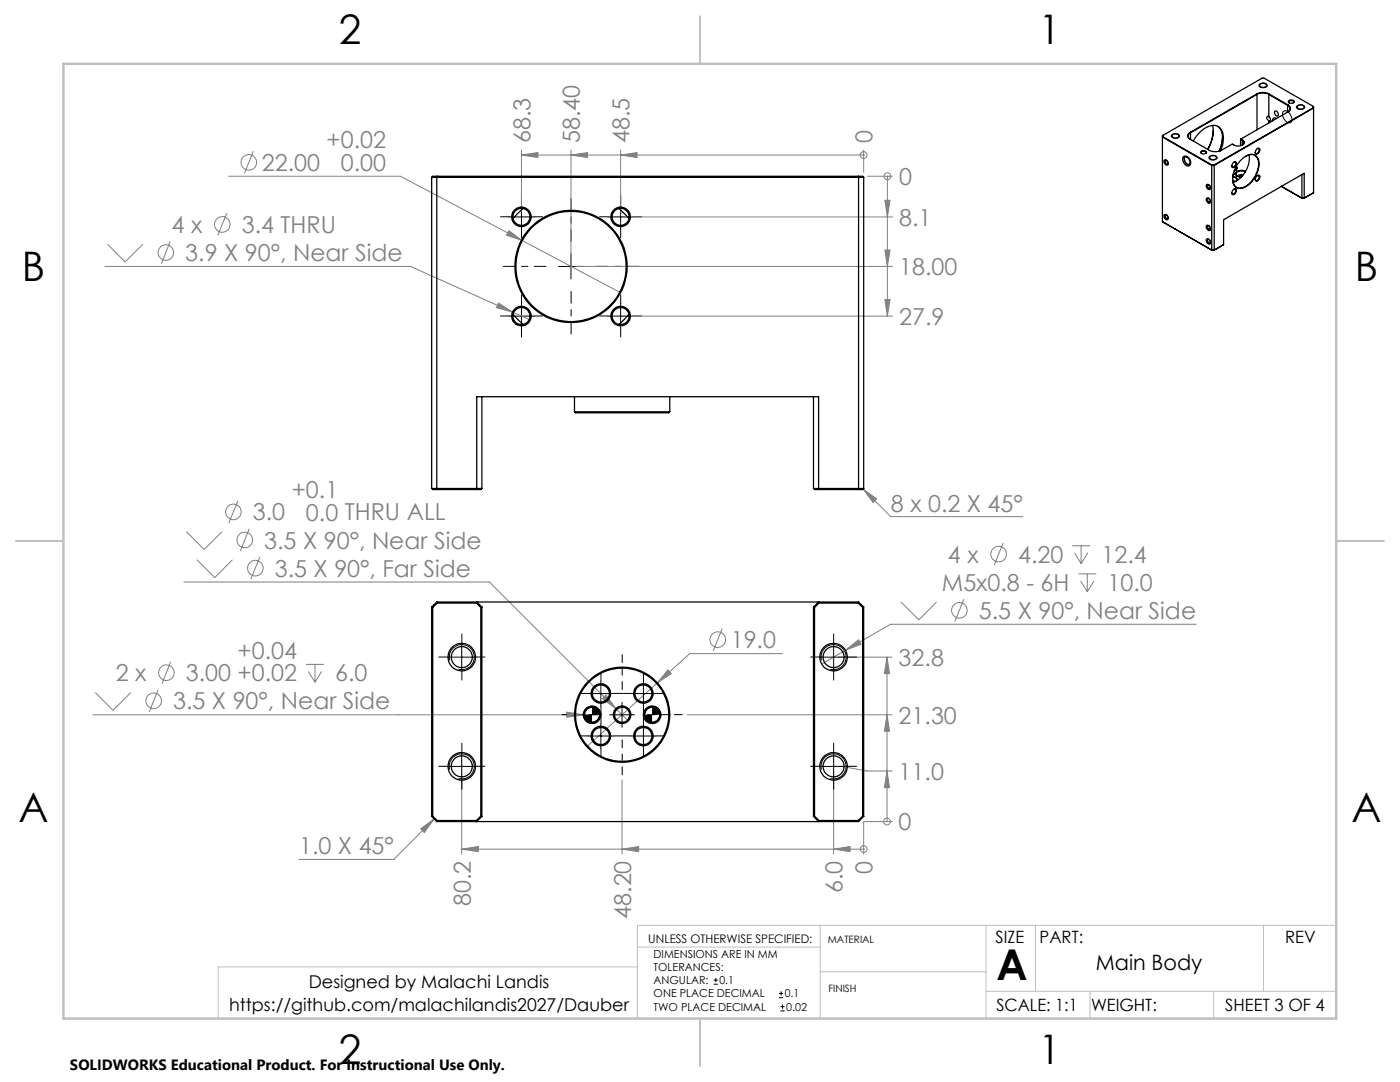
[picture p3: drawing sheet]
<svg xmlns="http://www.w3.org/2000/svg" width="279mm" height="216mm" viewBox="0 0 279 216" stroke-linecap="round" stroke-linejoin="round" font-family="sans-serif">
<g fill="none" stroke="#808080" stroke-width=".2">
<path d="M45.6 35.2h34.3l24.3 12.8M50.6 30.2l-1.8 4.4M104.1 30.9l3.3-.5v1zM104.1 30.9h68.3M104.1 29.9v12.4M113.9 30.9l3.4-.5v1zM113.9 29.9v22.3M123.9 29.9v12.4M123.9 30.9l3.2-.5v1zM172.4 30.9h.1M172.4 29.9v4.5M173.1 35.2h5"/>
<path d="M176.6 40h1l-.5 3.3zM177.1 35.2v27.9M177.1 35.2h.1M21 53.2h60.9l23.9 10.7M21.4 48.7l3.6 3.6 3.5-3.6M34 48.2l-1.8 4.4M45.3 42.5l-1.8 4.5M101.6 46l2.6 2-3.1-1.1zM104.2 48l19.5 10.3M115 53.2h63.1M124.8 43.3h53.3M176.6 49.9h1l-.5 3.3z"/>
<path d="M176.6 59.8h1l-.5 3.3zM99.5 60.5l2.8 1.8-3.2-.9zM124.8 63.1h53.3M47.5 99.9l-1.8 4.5M172.3 97.6l2.6 2-.7 .7zM172.3 97.6l5.5 5.5h26.3M36.7 116.1h61l25.2 25.3M37.2 106.1l3.5 3.5 3.6-3.5M39.3 111.7l3.6 3.6 3.5-3.6M49.7 105.5l-1.7 4.5M51.9 111.1l-1.8 4.5M192.4 119.6l-1.8 4.4"/>
<path d="M200.2 108.3l-1.8 4.5M214 108.9h3.6M214.5 110.3l1.3 2.2M215.2 114.5h3.6M215.7 115.9l1.3 2.2M215.8 108.9v3.6M217 114.5v3.6M217.1 110.3l-1.3 2.2M218.3 115.9l-1.3 2.2M19 138.2l3.5 3.5 3.6-3.5M31.6 137.6l-1.8 4.5M34.1 132l-1.8 4.5"/>
<path d="M61.1 132.6h3.5M61.5 134l1.4 2.1M62.9 132.6v3.5M64.2 134l-1.3 2.1M120.9 138.7l2 2.7-2.7-2zM133.3 133.7l.7 .7-2.8 1.8zM144.1 125.4l-1.8 4.5M156.1 130.4h-18.4l-20.6 18.6M167.4 131.1h10.6M168.7 129.8l2.6-2.1 .5 .9zM168.7 129.8l-4.7 2.7M177 131.1v32.8"/>
<path d="M177 131.1l.5 3.3h-1zM179.8 120.1l3.6 3.6 3.5-3.6M238.7 124.6h-61l-9 5.2M18.5 142.6h101.4M92.1 153.9v16.5M113.1 142.1l3.3 .5-3.3 .5zM122.9 141.4l2.5 2.5M124.1 155.6v14.8M137.2 142.6h40.8M166.4 153.9v16.5M167.4 152.9h.6l5 .9h5M177 153.8l.5 3.4h-1z"/>
<path d="M177 142.6l.5 3.3h-1zM84 165.4l2.6-2-1.9 2.7zM86.6 163.4l-8 8.1h-18.9M92.1 169.4l3.4-.5v1zM92.1 169.4h80.3M124.1 169.4l3.4-.5v1zM166.4 169.4l3.3-.5v1zM172.4 169.4h.1M177 163.9h.1M178 163.9h-5.6v6.5"/>
<circle cx="49.7" cy="32.4" r="1.56"/>
<circle cx="172.4" cy="30.9" r=".69"/>
<circle cx="177.1" cy="35.2" r=".69"/>
<circle cx="33.1" cy="50.4" r="1.56"/>
<circle cx="44.4" cy="44.8" r="1.56"/>
<circle cx="46.6" cy="102.1" r="1.56"/>
<circle cx="48.8" cy="107.7" r="1.56"/>
<circle cx="51" cy="113.4" r="1.56"/>
<circle cx="199.3" cy="110.6" r="1.55"/>
<circle cx="30.7" cy="139.8" r="1.55"/>
<circle cx="33.2" cy="134.2" r="1.55"/>
<circle cx="143.3" cy="127.6" r="1.56"/>
<circle cx="191.5" cy="121.8" r="1.55"/>
<circle cx="172.4" cy="169.4" r=".68"/>
<circle cx="177" cy="163.9" r=".68"/>
</g>
<g fill="none" stroke="#000" stroke-width=".2">
<path d="M251.3 16.8a.96 .96 0 0 1 1.6 .3 .97 .97 0 0 1-1.7-.1zM232.6 32a.51 .51 0 0 1 .5 .2 .51 .51 0 0 1-.1 .6l-.5-.4zM233.9 26.9a.94 .94 0 0 1 1.5 .3 .94 .94 0 0 1-1.6-.1zM236.4 31.3a1.1 1.1 0 0 1 1.3 1.3l-.1 .1a.61 .61 0 0 1-.6 .2 .61 .61 0 0 1-.5-.5l-.2-.6zM241 36.8a.51 .51 0 0 1 .5 .3 .51 .51 0 0 1-.1 .6l-.5-.4zM241 39.5a.53 .53 0 0 1 .5 .3 .53 .53 0 0 1-.1 .6l-.5-.4zM241.3 31.3a.98 .98 0 0 1 1.6 .2 .96 .96 0 0 1-1.6-.1zM256 22.3h.1a1.12 1.12 0 0 1 1.6 .9v.1a.74 .74 0 0 1-.1 1.2 .74 .74 0 0 1-1.1-.4l-.5-.9zM258.8 21.2a1.04 1.04 0 0 1 1.6 .2 1.01 1.01 0 0 1-1.7 0zM101.6 43.3h5M104.1 40.8v5M111.4 53.2h5.1"/>
<path d="M113.9 50.7v5M121.4 43.3h5M123.9 40.8v5M232.6 42.9a.49 .49 0 0 1 .5 .2 .49 .49 0 0 1-.1 .6l-.4-.3zM241 47.7a.47 .47 0 0 1 .6 .3 .47 .47 0 0 1-.3 .6l-.4-.4zM241 45a.47 .47 0 0 1 .6 .3 .47 .47 0 0 1-.3 .6l-.4-.5zM101.6 63.1h5M104.1 60.6v5M121.4 63.1h5M123.9 60.6v5M89.6 131.1h5.1M89.7 131.8a2.49 2.49 0 0 1 2.2-3.2 2.49 2.49 0 0 1 2.7 2.7 2.49 2.49 0 0 1-3.1 2.2"/>
<path d="M92.1 128.6v5M117.4 138.4h5M119.9 135.9v5M125.9 138.4h5M128.4 135.9v5M163.9 131.1h4.9M163.9 131.8a2.5 2.5 0 0 1 2.2-3.2 2.5 2.5 0 0 1 2.7 2.7 2.5 2.5 0 0 1-3.1 2.2M166.4 128.6v5M89.6 152.9h5.1M89.7 153.6a2.49 2.49 0 0 1 2.2-3.2 2.49 2.49 0 0 1 2.7 2.7 2.49 2.49 0 0 1-3.1 2.2M92.1 150.4v5M117.4 146.9h5"/>
<path d="M118.1 141.1a1.5 1.5 0 0 0-1.4 1.5M119.7 142.6a1.5 1.5 0 0 1-1.6 1.5M119.9 144.4v5M121.7 142.6h4.9M124.1 140.1v5M125.9 146.9h5M128.4 144.4v5M130.1 141.1a1.5 1.5 0 0 0-1.4 1.5M131.7 142.6a1.5 1.5 0 0 1-1.6 1.5M163.9 152.9h4.9M163.9 153.6a2.5 2.5 0 0 1 2.2-3.2 2.5 2.5 0 0 1 2.7 2.7 2.5 2.5 0 0 1-3.1 2.2M166.4 150.4v5"/>
<path d="M142.4 196.4h.9M142.4 195.6h.9M142.8 195.2v.8M155.5 199.1h.8M155.5 198.2h.8M155.9 197.8v.8M155.8 201.7h.8M155.8 200.9h.8M156.2 200.4v.9"/>
</g>
<path d="M109 53.2h-8.5M114 48.2v-8.5M114 58.2v8.5M119 53.2h8.5" fill="none" stroke="#000" stroke-width=".2" stroke-dasharray="15.2 1.3 1.3 1.3" stroke-dashoffset="12.9"/>
<g fill="none" stroke="#000" stroke-width=".2" stroke-dasharray="15.2 1.3 1.3 1.3">
<path d="M101.6 43.3h-1.7M104.1 40.8v-1.7M104.1 45.8v1.7M106.6 43.3h1.7M121.4 43.3h-1.7M123.9 40.8v-1.7M123.9 45.8v1.7M126.4 43.3h1.7M101.6 63.1h-1.7M104.1 60.6v-1.7M104.1 65.6v1.7M106.6 63.1h1.7"/>
<path d="M121.4 63.1h-1.7M123.9 60.6v-1.7M123.9 65.6v1.7M126.4 63.1h1.7M89.7 131.1h-2.1M92.2 128.6v-2.1M92.2 133.6v2.1M94.7 131.1h2.1M117.4 138.4h-1.7M119.9 135.9v-1.7M122.4 138.4h1.7M125.9 138.4h-1.7"/>
<path d="M128.4 135.9v-1.7M130.9 138.4h1.7M163.9 131.1h-2.1M166.4 128.6v-2.1M166.4 133.6v2.1M168.9 131.1h2.1M89.7 152.9h-2.1M92.2 150.4v-2.1M92.2 155.4v2.1M94.7 152.9h2.1M117.4 146.8h-1.7M119.9 144.3v-1.7"/>
<path d="M119.9 149.3v1.7M119.9 140.9v1.7M122.4 146.8h1.7M125.9 146.8h-1.7M128.4 140.9v1.7M128.4 144.3v-1.7M128.4 149.3v1.7M130.9 146.8h1.7M163.9 152.9h-2.1M166.4 150.4v-2.1M166.4 155.4v2.1M168.9 152.9h2.1"/>
</g>
<path d="M127.2 189h36.5M127.2 192.9h-83.7v10.3M163.7 184.6v18.6M163.7 193.9h33.1M196.8 184.6v18.6M196.8 197.8h69.9M206.7 184.6v13.2M217.5 197.8v5.4M242.2 197.8v5.4M252.2 184.6v13.2M266.7 184.6h-139.5v18.6" fill="none" stroke="#c0c0c0" stroke-width=".2"/>
<path d="M139.7 3.2v9.5M3.1 107.9h9.6M266.7 107.9h9.5M139.7 203.2v9.6" fill="none" stroke="#c0c0c0" stroke-width=".25"/>
<path d="M12.7 12.7h254v190.5h-254z" fill="none" stroke="#c0c0c0" stroke-width=".5"/>
<path d="M124.2 137.6v-7M119.2 142.6h-7M124.2 147.6v7M129.2 142.6h7" fill="none" stroke="#000" stroke-width=".2" stroke-dasharray="15.2 1.3 1.3 1.3" stroke-dashoffset="13.6"/>
<g fill="#808080">
<path d="M176.6 40h1l-.5 3.3zM176.6 49.9h1l-.5 3.3zM176.6 59.8h1l-.5 3.3zM177 153.8l.5 3.4h-1zM177 142.6l.5 3.3h-1zM177 131.1l.5 3.3h-1z"/>
<path d="M123.9 30.9l3.2-.5v1zM113.9 30.9l3.4-.5v1zM104.1 30.9l3.3-.5v1zM166.4 169.4l3.3-.5v1zM124.1 169.4l3.4-.5v1zM92.1 169.4l3.4-.5v1z"/>
<path d="M99.5 60.5l-.4 .9 3.2 .9zM101.6 46l-.5 .9 3.1 1.1zM172.3 97.6l2.6 2-.7 .7zM113.1 142.1v1l3.3-.5zM168.7 129.8l3.1-1.2-.5-.9zM120.9 138.7l-.7 .7 2.7 2zM133.3 133.7l-2.1 2.5 2.8-1.8zM84 165.4l2.6-2-1.9 2.7z"/>
</g>
<path d="M116.7 142.6a1.44 1.44 0 0 0 1.4 1.5v-1.5zM118.1 141.1v1.5h1.6a1.56 1.56 0 0 0-1.6-1.5zM128.7 142.6a1.5 1.5 0 0 0 1.4 1.5v-1.5zM130.1 141.1v1.5h1.6a1.56 1.56 0 0 0-1.6-1.5z" fill="#000"/>
<g fill="none" stroke="#000" stroke-width=".25">
<path d="M250.8 18.8a2.56 2.56 0 0 1 2.5 0M250.8 18.8l-13.2 7.6M250.8 18.8h.1M250.9 18.8l.9-.2 1.1 .1 .3 .1M250.9 18.8l-13.3 7.7M250.9 18.8v7.1M251.4 16.9a.72 .72 0 0 1 .8-.3 .72 .72 0 0 1 .5 .6 .72 .72 0 0 1-.7 .3 .72 .72 0 0 1-.6-.6zM253.2 18.8l3.8 2.2M253.2 18.8v4.5M253.3 18.8l3.7 2.1M253.3 18.8h-.1M86.1 35.4h86.3"/>
<path d="M86.1 35.4v62.1M86.1 35.4l.3-.2h85.8l.2 .2M87.2 35.2v62.5M171.3 35.2v62.5M172.4 35.4v62.1M232.1 27.3l9.8 5.6M232.1 27v.3M232.1 27.3l9.7 5.7M232.1 27l-.1 17.2M232.3 32a.59 .59 0 0 1 .7 .3 .59 .59 0 0 1-.1 .7l-.3-.1-.3-.4zM232.8 32a.35 .35 0 0 0-.2 .5 .35 .35 0 0 0 .5 .1M233.9 27l.7-.3a.43 .43 0 0 1 .5 .1 .43 .43 0 0 1 .1 .5l-.5 .2a.57 .57 0 0 1-.8-.5z"/>
<path d="M236.1 31.3a.94 .94 0 0 1 1.4 .8 .61 .61 0 0 1-.2 1 .61 .61 0 0 1-.9-.4l-.2-.2a1.06 1.06 0 0 1-.1-1.2zM236.9 31.3a.42 .42 0 0 0-.5 .2 .42 .42 0 0 0 0 .5l.2 .4a.45 .45 0 0 0 .5 .4 .45 .45 0 0 0 .4-.3M237.3 26.7l.3-.2v1.3a.7 .7 0 0 1-.3-1.1zM237.6 26.4a.75 .75 0 0 0-.5 .7 .75 .75 0 0 0 .5 .7l3.9 2.3 .8 .2 1.3-.2 2.3-1.3a1.64 1.64 0 0 0 2.4-.3v-.2l-.3-.4M237.6 26.4v.1M238.1 28.2a5.1 5.1 0 0 1 4.5-3.2 2.28 2.28 0 0 1 1.6 2.7l-.2 1.3-.4 1.1M239.6 30.3l.6-.2a.33 .33 0 0 1 .5 .1 .33 .33 0 0 1-.1 .4l-.4 .1a.46 .46 0 0 1-.6-.4zM239.8 30.6a.34 .34 0 0 1 0-.4 .34 .34 0 0 1 .5 0 .28 .28 0 0 1 .3 .1 .28 .28 0 0 1 0 .3M240.8 36.9a.59 .59 0 0 1 .6 .2 .59 .59 0 0 1-.1 .8l-.5-.5zM240.8 39.6a.59 .59 0 0 1 .6 .3 .59 .59 0 0 1-.1 .7l-.5-.5zM241.2 36.9a.35 .35 0 0 0-.2 .5 .35 .35 0 0 0 .5 .1M241.2 39.6a.24 .24 0 0 0-.3 .2 .24 .24 0 0 0 .2 .3 .26 .26 0 0 0 .2 .2 .26 .26 0 0 0 .2-.1"/>
<path d="M241.5 31.2l.4-.1a.57 .57 0 0 1 .8 .5l-.6 .3a.45 .45 0 0 1-.5-.2 .45 .45 0 0 1-.1-.5zM241.8 33h.5M241.8 33v16.9h.5M241.9 32.9h.4M241.9 32.9l-.1 .1M242 25l.1 1.1M242.1 26.1l-.4 2.3-.7 1.4 .8-1.8zM242.3 32.9v.1M242.3 32.9l19.8-11.4-19.8 11.5M242.3 33v16.9M243 25.2a3.5 3.5 0 0 1 .7 3.8l-.4 1.2M244 27.4l-.3 1.7-.4 1.1"/>
<path d="M246 35.2h.2a.62 .62 0 0 1 .6 .9M246 35.3h.1a.63 .63 0 0 1 .6 .8M246 36l.6 .2M246.1 36.3l.1 .1M246.1 37.9a.38 .38 0 0 1 .6-.2 .38 .38 0 0 1 0 .6l-.1 .2a.4 .4 0 0 1-.3 .3 .4 .4 0 0 1-.4-.2zM246.1 32.5a.4 .4 0 0 1 .6-.1 .4 .4 0 0 1-.1 .7 .4 .4 0 0 1-.3 .3 .4 .4 0 0 1-.4-.2zM246.2 34.6l-.1 .3M246.2 34.5a.25 .25 0 0 1 .1 .2 .25 .25 0 0 1-.2 .2M246.3 32.3a.35 .35 0 0 1 .4 .3 .35 .35 0 0 1-.2 .4 .32 .32 0 0 1-.3 .3 .32 .32 0 0 1-.3-.2M246.3 37.7a.35 .35 0 0 1 .4 .3 .35 .35 0 0 1-.2 .4l-.1 .1a.29 .29 0 0 1-.3 .2 .29 .29 0 0 1-.2-.2M246.4 33.8l.2 .1M246.7 33.3a.44 .44 0 0 1-.2 .7"/>
<path d="M246.7 33.2a.54 .54 0 0 1 .1 .6 .54 .54 0 0 1-.5 .3M246.9 35.1l.8 .2M247.6 27.8l.3 .2M247.6 27.8v1.3M247.6 32a2.33 2.33 0 0 1 3.1-.9 3.3 3.3 0 0 1 0 3.8 3.9 3.9 0 0 1-3.6 2.7 2.03 2.03 0 0 1-1-2.7l.2-.9a5.1 5.1 0 0 1 1.3-2zM247.7 27.7l.3 .2M247.7 27.7l-.1 .1M247.8 35.2l-.4 .1M247.9 28a.48 .48 0 0 1 .4 .5 .48 .48 0 0 1-.3 .4M247.9 35.1l-.7 .1M247.9 28v1M248 27.9l-.1 .1"/>
<path d="M248.1 34.9h-.5l-.7 .2M248.5 34.3a1.37 1.37 0 0 0-1.8 .4l.2 .4M248.6 34.2a1.44 1.44 0 0 0-2 .5l.3 .4M248.6 31.2a1.57 1.57 0 0 1 1.8-.2 1.57 1.57 0 0 1 .8 1.7 5.5 5.5 0 0 1-3.4 4.8 1.53 1.53 0 0 1-1.8-1.8M249.2 30.9a5.2 5.2 0 0 1-3.1 5.5M250.9 35.1a.37 .37 0 0 1 .5 0 .37 .37 0 0 1 0 .5 .45 .45 0 0 1-.4 .5 .45 .45 0 0 1-.5-.2zM250.9 29.7a.38 .38 0 0 1 .5 0 .38 .38 0 0 1 0 .6l-.1 .1a.39 .39 0 0 1-.4 .4 .39 .39 0 0 1-.4-.4zM250.9 29.7a.32 .32 0 0 1 .4 .1 .32 .32 0 0 1-.1 .4l-.1 .2a.31 .31 0 0 1-.3 .3 .31 .31 0 0 1-.3-.3M250.9 35a.4 .4 0 0 1 .4 .3 .4 .4 0 0 1-.2 .5 .3 .3 0 0 1-.3 .2 .3 .3 0 0 1-.3-.2M253.2 23.3l.2 .2a.36 .36 0 0 1 .2 .4 .36 .36 0 0 1-.3 .2h-.1M253.2 23.3a.33 .33 0 0 0-.4 .1 .33 .33 0 0 0 .2 .5l.2 .2M253.2 24.1v.5"/>
<path d="M254.4 22.2a.56 .56 0 0 1 .6 .3 .56 .56 0 0 1-.1 .7l-.5-.5zM254.8 23.6a.52 .52 0 0 0-.6 0 .52 .52 0 0 0-.3 .5M255.7 37.2l4.1 2.3M257 21a.7 .7 0 0 1 .5 .7 .7 .7 0 0 1-.5 .7zM257 20.9a.75 .75 0 0 1 .5 .7 .75 .75 0 0 1-.5 .7l-9.3 5.4M257 20.9v.1M257.2 20.1l.4-.1a.38 .38 0 0 1 .5 0 .38 .38 0 0 1 .1 .5l-.5 .1a.4 .4 0 0 1-.4 0 .4 .4 0 0 1-.1-.5zM257.3 20.5a.34 .34 0 0 1 0-.4 .34 .34 0 0 1 .5 0 .27 .27 0 0 1 .3 .1 .27 .27 0 0 1 0 .3M259 21.1l.6-.1a.44 .44 0 0 1 .6 .3 .44 .44 0 0 1-.5 .5h-.1a.46 .46 0 0 1-.6-.1 .46 .46 0 0 1 0-.6zM259.8 39.5h.1M259.8 39.5h.5M259.8 34.8v4.7"/>
<path d="M260.3 39.5v-4.9l-16.1 9.3v4.9M262.1 21.2l-9.8-5.6h-.4l-19.8 11.4M262.1 21.2v17.3M262.1 21.2v.1M262.1 38.5l-1.9 1M262.1 38.5l-1.8 1M262.1 38.5h.1M104.4 41.6l-2 2M123.5 41.6l2 2M232 44.2l9.9 5.7M232 44.2l.1 .1M232.3 42.9a.59 .59 0 0 1 .7 .2 .59 .59 0 0 1-.1 .8l-.5-.4z"/>
<path d="M232.8 42.9h-.1a.36 .36 0 0 0-.1 .5 .36 .36 0 0 0 .5 .1M240.8 47.8a.57 .57 0 0 1 .6 .2 .57 .57 0 0 1-.1 .7l-.5-.3zM240.8 45a.59 .59 0 0 1 .6 .3 .59 .59 0 0 1-.1 .7l-.5-.5zM241.2 45a.35 .35 0 0 0-.2 .5 .35 .35 0 0 0 .5 .1M241.2 47.8a.35 .35 0 0 0-.2 .5 .35 .35 0 0 0 .5 .1M244.2 48.8l-1.9 1.1M96.2 79.2v18.3M102.4 62.7l2 2M114.7 79.2v3M125.5 62.7l-2 2M133.7 79.2v3M162.3 79.2v18.3"/>
<path d="M86.1 97.5l.3 .2h9.6l.2-.2M86.1 97.5h10.1M95.1 97.7v-18.5h68.3v18.5M114.7 82.2h19M114.7 82.2l.2 .2h18.6l.2-.2M162.3 97.5l.3 .2h9.6l.2-.2M162.3 97.5h10.1M86.1 121.1v41.8M86.1 121.1l.3 .1M86.4 121.2v41.6M87.2 120.1v.2M87.2 120.1h84.1"/>
<path d="M87.2 120.1l-1.1 1M87.2 120.3l-.8 .9M87.2 120.3h7.9M95.1 120.3l.9 .9M95.1 120.3v-.2l1.1 1M96 121.2v41.6M96.2 121.1v41.8M96.2 121.1l-.2 .1M162.3 121.1v41.8M162.3 121.1l.3 .1M162.6 121.2v41.6M163.4 120.3h7.9"/>
<path d="M163.4 120.3l-.8 .9M163.4 120.3v-.2l-1.1 1M171.3 120.3l.9 .9M171.3 120.1v.2M171.3 120.1l1.1 1M172.2 121.2v41.6M172.4 121.1v41.8M172.4 121.1l-.2 .1M86.1 162.9l1.1 1M86.4 162.8l.8 .9M86.4 162.8l-.3 .1M87.2 163.9h84.1"/>
<path d="M87.2 163.7v.2M87.2 163.7h7.9M96 162.8l-.9 .9M96 162.8l.2 .1M96.2 162.9l-1.1 1v-.2M162.3 162.9l1.1 1v-.2M162.6 162.8l-.3 .1M162.6 162.8l.8 .9M163.4 163.7h7.9M171.3 163.7v.2M172.2 162.8l-.9 .9M172.2 162.8l.2 .1"/>
<path d="M172.4 162.9l-1.1 1"/>
<circle cx="104.1" cy="43.3" r="1.95"/>
<circle cx="104.1" cy="43.3" r="1.69"/>
<circle cx="113.9" cy="53.2" r="11"/>
<circle cx="114" cy="53.2" r="11.2"/>
<circle cx="123.9" cy="43.3" r="1.94"/>
<circle cx="123.9" cy="43.3" r="1.69"/>
<circle cx="104.1" cy="63.1" r="1.96"/>
<circle cx="104.1" cy="63.1" r="1.7"/>
<circle cx="123.8" cy="63.1" r="1.95"/>
<circle cx="123.9" cy="63.1" r="1.7"/>
<circle cx="92.1" cy="131.1" r="2.75"/>
<circle cx="92.2" cy="131.1" r="2.1"/>
<circle cx="119.9" cy="138.4" r="1.69"/>
<circle cx="119.9" cy="138.4" r="1.94"/>
<circle cx="128.4" cy="138.4" r="1.7"/>
<circle cx="128.4" cy="138.4" r="1.95"/>
<circle cx="166.4" cy="131.1" r="2.76"/>
<circle cx="166.4" cy="131.1" r="2.09"/>
<circle cx="92.2" cy="152.9" r="2.74"/>
<circle cx="92.2" cy="152.9" r="2.1"/>
<circle cx="118.2" cy="142.6" r="1.51"/>
<circle cx="118.2" cy="142.6" r="1.75"/>
<circle cx="119.9" cy="146.9" r="1.7"/>
<circle cx="119.9" cy="146.9" r="1.95"/>
<circle cx="124.2" cy="142.6" r="1.75"/>
<circle cx="124.2" cy="142.6" r="9.3"/>
<circle cx="124.2" cy="142.6" r="1.51"/>
<circle cx="124.2" cy="142.6" r="9.5"/>
<circle cx="128.4" cy="146.9" r="1.71"/>
<circle cx="128.4" cy="146.9" r="1.96"/>
<circle cx="130.2" cy="142.6" r="1.51"/>
<circle cx="130.2" cy="142.6" r="1.75"/>
<circle cx="166.4" cy="152.9" r="2.09"/>
<circle cx="166.4" cy="152.9" r="2.75"/>
</g>
<text font-size="8.5" x="198.9" y="195.5">A</text>
<g font-size="8.1">
<text x="67.6" y="8.9">2</text>
<text x="207.3" y="8.9">1</text>
<text x="4.4" y="56.2">B</text>
<text x="270.4" y="56.2">B</text>
<text x="3.7" y="164.1">A</text>
<text x="269.7" y="164.1">A</text>
<text x="67.6" y="212.4">2</text>
<text x="207.3" y="212.4">1</text>
</g>
<g font-size="4.7" fill="#808080">
<text x="65.2" y="29.6">+0.02</text>
<text x="105.8" y="28.6" transform="rotate(-90 105.8 28.6)">68.3</text>
<text x="115.7" y="28.6" transform="rotate(-90 115.7 28.6)">58.40</text>
<text x="125.6" y="28.6" transform="rotate(-90 125.6 28.6)">48.5</text>
<text x="174.1" y="28.6" transform="rotate(-90 174.1 28.6)">0</text>
<text x="52.2" y="34.1">22.00</text>
<text x="68" y="34.1">0.00</text>
<text x="179.4" y="36.9">0</text>
<text x="34.3" y="46.5">4 x</text>
<text x="48.2" y="46.5">3.4 THRU</text>
<text x="179.4" y="45">8.1</text>
<text x="37" y="52.1">3.9 X 90°, Near Side</text>
<text x="179.4" y="54.9">18.00</text>
<text x="179.4" y="64.8">27.9</text>
<text x="58.2" y="99.4">+0.1</text>
<text x="50.5" y="103.8">3.0</text>
<text x="61.1" y="103.9">0.0 THRU ALL</text>
<text x="177.8" y="102.1">8 x 0.2 X 45°</text>
<text x="52.7" y="109.4">3.5 X 90°, Near Side</text>
<text x="189.2" y="112.3">4 x</text>
<text x="203.2" y="112.3">4.20</text>
<text x="219.8" y="112.3">12.4</text>
<text x="54.8" y="115.1">3.5 X 90°, Far Side</text>
<text x="188" y="117.9">M5x0.8 - 6H</text>
<text x="221" y="117.9">10.0</text>
<text x="195.3" y="123.5">5.5 X 90°, Near Side</text>
<text x="47.4" y="131.5">+0.04</text>
<text x="145.8" y="129.3">19.0</text>
<text x="23.1" y="135.9">2 x</text>
<text x="37.1" y="135.9">3.00 +0.02</text>
<text x="66.9" y="135.9">6.0</text>
<text x="179.3" y="132.9">32.8</text>
<text x="34.5" y="141.5">3.5 X 90°, Near Side</text>
<text x="179.3" y="144.4">21.30</text>
<text x="179.3" y="155.6">11.0</text>
<text x="179.3" y="165.7">0</text>
<text x="59.7" y="170.4">1.0 X 45°</text>
<text x="168.1" y="178.2" transform="rotate(-90 168.1 178.2)">6.0</text>
<text x="174.1" y="174.3" transform="rotate(-90 174.1 174.3)">0</text>
<text x="93.9" y="180.8" transform="rotate(-90 93.9 180.8)">80.2</text>
<text x="125.9" y="183.3" transform="rotate(-90 125.9 183.3)">48.20</text>
</g>
<text font-size="4.2" x="218.7" y="193.5">Main Body</text>
<g font-size="3.5">
<text x="61.6" y="197.1">Designed by Malachi Landis</text>
<text x="45.7" y="201.7">https://github.com/malachilandis2027/Dauber</text>
</g>
<g font-size="3.4">
<text x="198.7" y="188.1">SIZE</text>
<text x="207.5" y="188.1">PART:</text>
<text x="256.5" y="188.2">REV</text>
<text x="198.8" y="201.7">SCALE: 1:1</text>
<text x="217.7" y="201.8">WEIGHT:</text>
<text x="244.5" y="201.7">SHEET 3 OF 4</text>
</g>
<text font-size="3" x="14" y="213.5">SOLIDWORKS Educational Product. For Instructional Use Only.</text>
<text font-size="2.4" x="129.4" y="188.1">UNLESS OTHERWISE SPECIFIED:</text>
<g font-size="2.2">
<text x="130.4" y="191.1">DIMENSIONS ARE IN MM</text>
<text x="130.4" y="193.7">TOLERANCES:</text>
<text x="130.4" y="196.4">ANGULAR:</text>
<text x="143.6" y="196.4">0.1</text>
<text x="130.4" y="199">ONE PLACE DECIMAL</text>
<text x="130.4" y="201.7">TWO PLACE DECIMAL</text>
<text x="156.6" y="199">0.1</text>
<text x="156.9" y="201.7">0.02</text>
</g>
<g font-size="2">
<text x="165.2" y="188.1">MATERIAL</text>
<text x="165.4" y="197.9">FINISH</text>
</g>
</svg>
